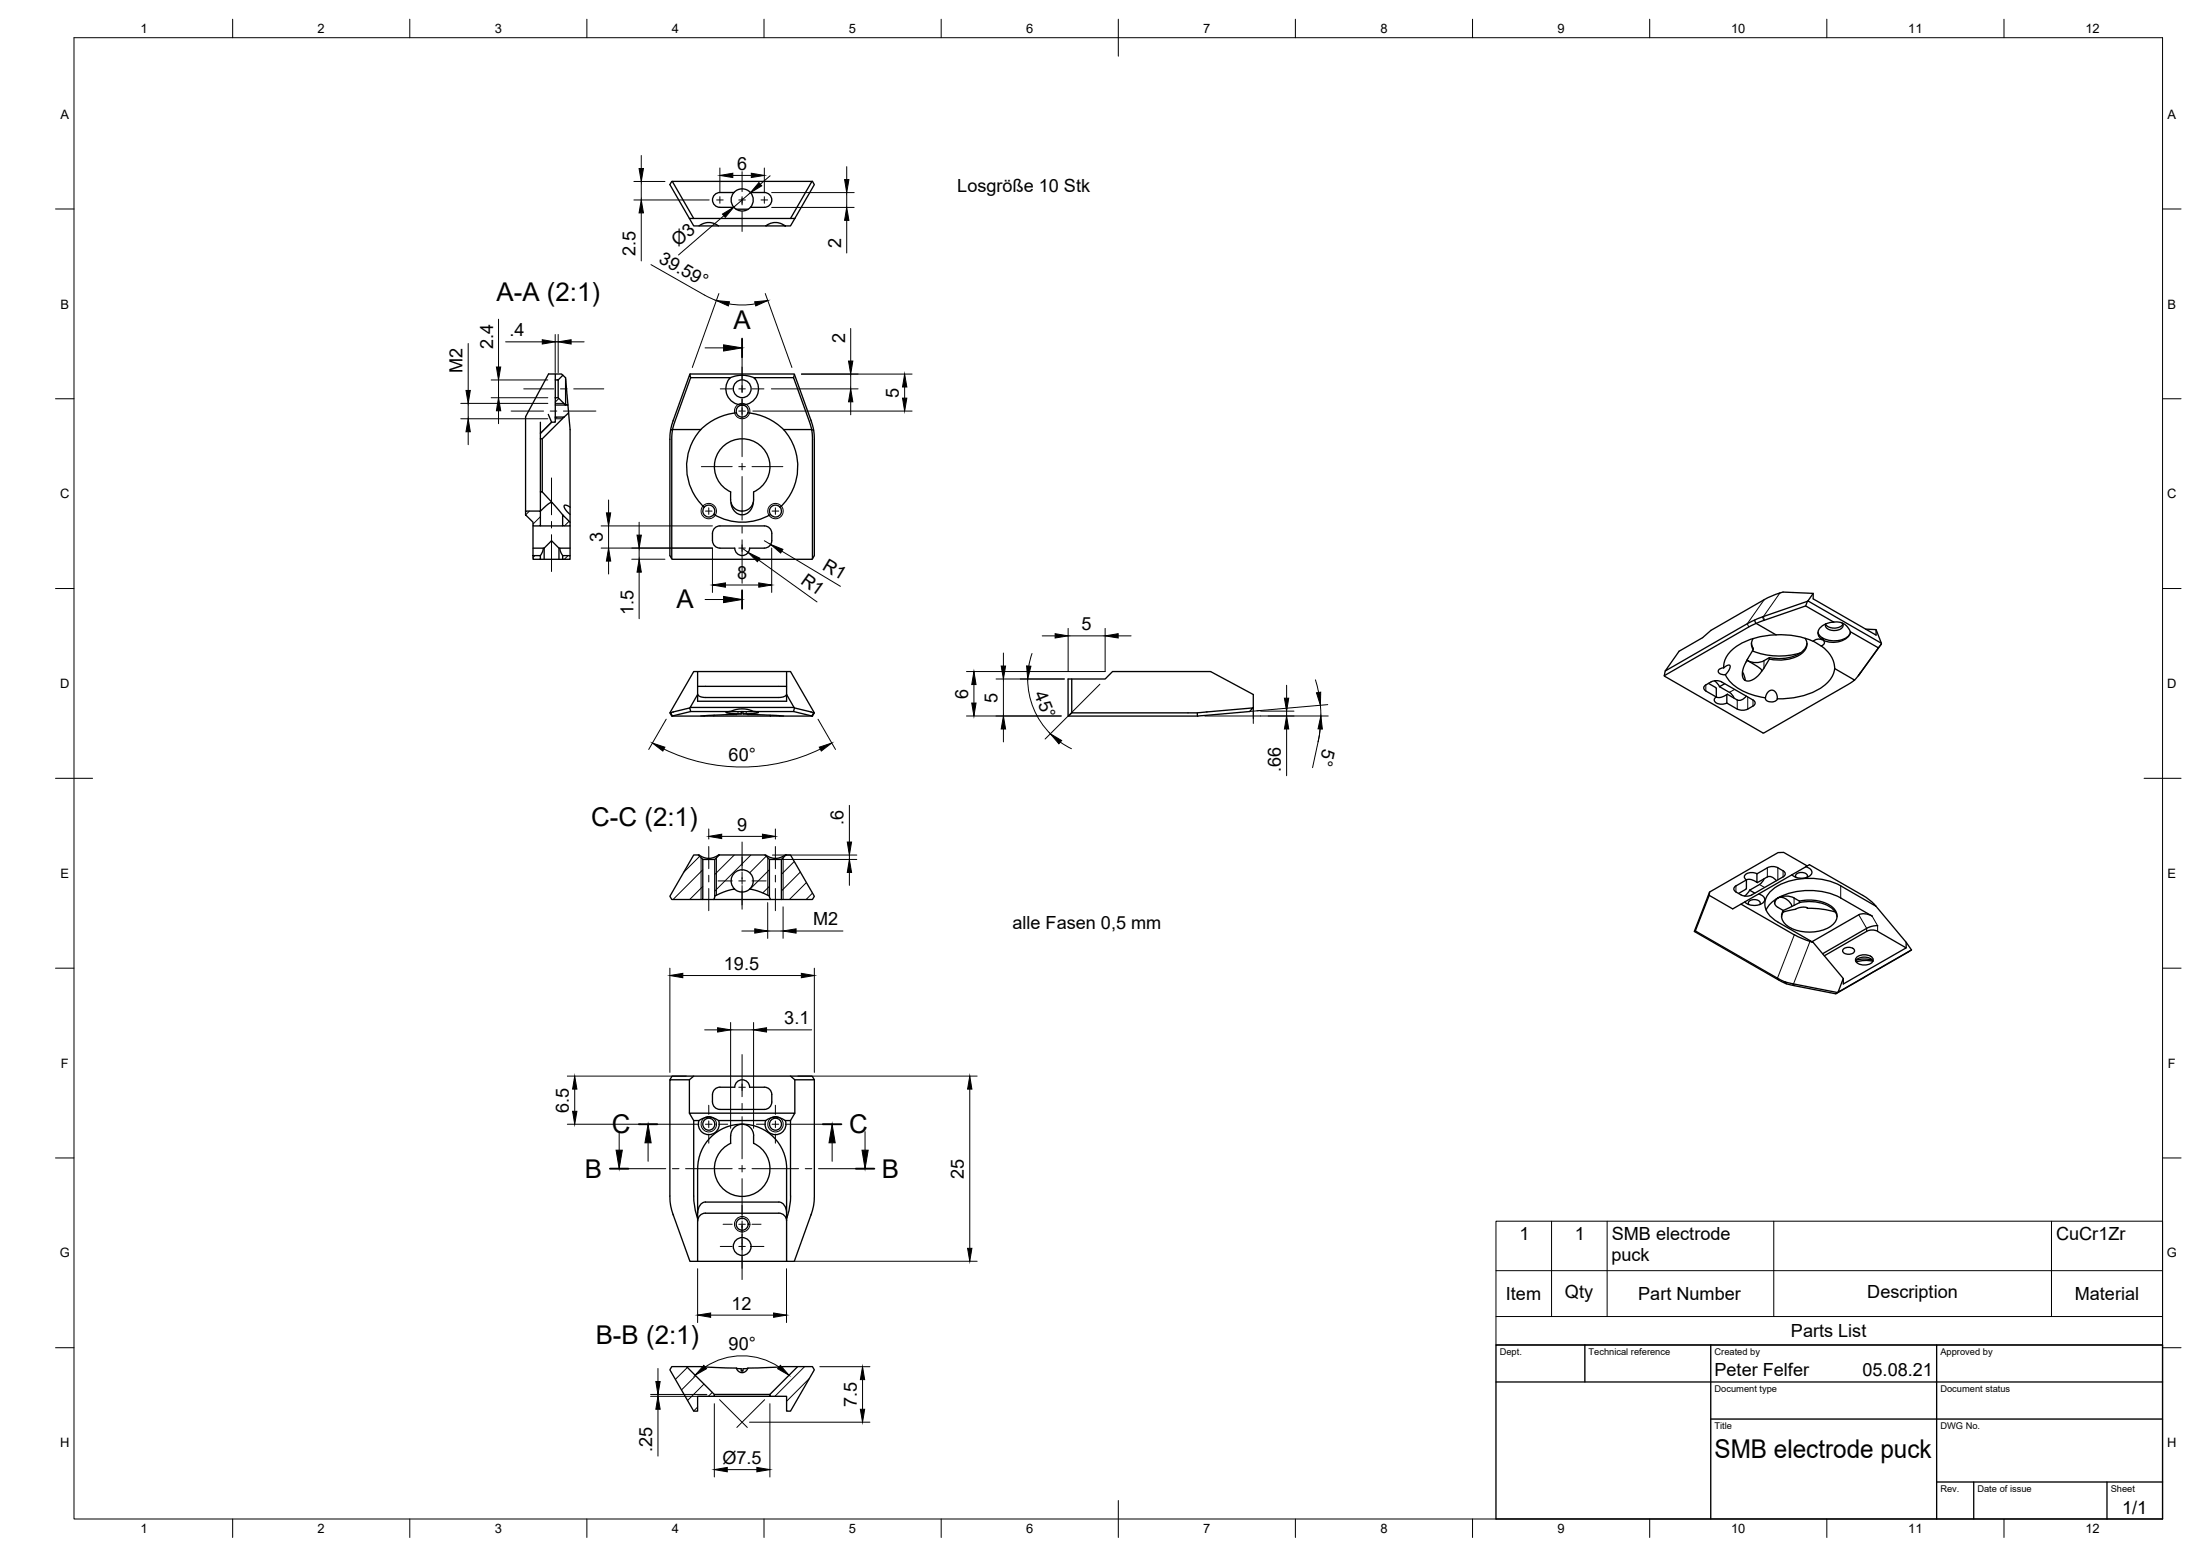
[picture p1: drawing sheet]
<svg xmlns="http://www.w3.org/2000/svg" width="594mm" height="420mm" viewBox="0 0 594 420" stroke-linecap="round" stroke-linejoin="round" font-family="sans-serif">
<!-- layer: Visible -->
<g fill="none" stroke="#000" stroke-width=".36">
<path d="M181.5 49h37.7l-5.7 10M186.2 59l1.1 2h1.4a4.3 4.3 0 0 1 5.3 0h12.8M187.3 59l-5.9-10-.5 .8 5.3 9.2h28.4M198.2 52h-3.8a2 2 0 0 0-2 2 2 2 0 0 0 2 2h3.8M198.7 56.5h3.4M202.6 52h3.8a2 2 0 0 1 2 2 2 2 0 0 1-2 2h-3.8M202.6 52a2.99 2.99 0 0 1 0 4M202.6 52a3 3 0 0 0-4.3-.2 3 3 0 0 0 0 4.3 3 3 0 0 0 4.3-.1M214.6 59l-1.1 2h-1.5a4.3 4.3 0 0 0-5.2 0h5.2M219.2 49l.7 .8-5.3 9.2M188.7 61h5.3M145.9 114v3"/>
<path d="M145.9 118.5v19.5l2.3-2 .9-.3-2.7-2.9M146.4 118.5v14.3h-.5M148.1 111.9l.8 2.1M149.9 101h1.7l.4 .3-1.3 1.3h-.8zM149.9 112.6h2.4l-5.9 5.9h-.5v-1.5l3-3h1zM149.9 107.4h.8l2 2h-2.8zM149.9 109.4v3.2M149.9 102.6v4.8M149.9 101h-1.8l-6.2 11.5v25.5M150.7 102.6v4.8M152 101.3l.7 .7 .7 7.4M152.7 102.3v7.1h.7v.6a1.69 1.69 0 0 1-.3 1.9l-.8 .7"/>
<path d="M153.5 111.5l.1 .1a195.1 195.1 0 0 1 .3 20.9v8.5M186.3 101.1l28.1-.1 4.8 13 .5 2.1M186.5 102l-.2-.9-4.7 12.9-.5 2.1h.5M189.2 116l-7.6 .1-.2 1.9v32.9M189.2 116a15 15 0 0 0 1 21M197.2 102a4.4 4.4 0 0 0-.9 4.6 4.4 4.4 0 0 0 3.9 2.8M198.8 111.5l.5 .7 1 .4 1.1-.4 .6-.7M200.2 109.4h.4M200.2 109.4a1.62 1.62 0 0 0-1.3 2.1 16 16 0 0 0-9.7 4.5M200.6 109.4a1.62 1.62 0 0 1 1.4 2.1 16 16 0 0 1 9.6 4.5M203.6 102h10.7l4.9 14M203.6 102l-3-.7-1.6 .2-1.8 .5h-10.7l-4.9 14"/>
<path d="M203.6 102a4.4 4.4 0 0 1 .9 4.6 4.4 4.4 0 0 1-3.8 2.8M211.6 116l7.6 .1 .2 1.9v32.9l-.2 .1-37.8-.1-.5-.9v-31.7l.2-2.2M211.6 116a15 15 0 0 1-.9 21M214.5 101.1l-.2 .9M219.2 116.1h.5l.2 2.2v31.7l-.5 .9M141.9 138h4v4h-2v-1l-2-2zM149.1 135.7l2.8 3.3M151.9 139l2 2v1h-2zM153.9 137l-1.2-.6a.52 .52 0 0 0-.5 .4 .52 .52 0 0 0 .4 .6l1.3 1.5M190.1 137l1.1-.6 1.1 .3 .7 1-.3 1.2M190.2 137a1.62 1.62 0 0 0 .2 2.3 1.62 1.62 0 0 0 2.3-.4M197.3 132.8v2.3l.3 1.1 1 1.3 1.6 .5 1.5-.2 1.2-1.1 .6-1.4v-2.5"/>
<path d="M197.3 132.8a7.5 7.5 0 0 1-2.8-11.4 7.5 7.5 0 0 1 11.8 0 7.5 7.5 0 0 1-2.8 11.4M197.4 135.7l.3 1.2 .5 1 .9 .8 1.3 .3 1.3-.3 .9-.8 .5-1 .3-1.2M208.1 138.9a1.6 1.6 0 0 0 2.5 .1 1.6 1.6 0 0 0-.6-2.5 1.6 1.6 0 0 0-2.2 1.3l.2 1a12.6 12.6 0 0 1-8.2 2.2l-1.2-.1a15 15 0 0 1-5.8-2M143.9 150h2v1h-2zM143.9 142v8M143.9 148h3M145.9 151h6M145.9 142h6M146.7 148l-.2 1.1-.6 .9M146.9 148l2-2 2 2h3M146.9 148v3M150.9 148v3"/>
<path d="M151.2 148l.2 1 .5 1M151.9 150h2v1h-2zM153.9 142v8M194.4 148h4M198.4 148a2 2 0 0 0 2 2 2 2 0 0 0 2-2M202.4 148h4M206.4 148a2 2 0 0 0 2-2 3.6 3.6 0 0 0-.6-3.4l-.9-.5-.5-.1h-12a2.04 2.04 0 0 0-2 2 3.7 3.7 0 0 0 .6 3.4l.9 .5 .5 .1M471.7 178.3l.3 .1M472 178.4l2.8 1.7a1.19 1.19 0 0 1 .9 1.2M473 173.7l.4 1.8M473.2 175.8a19.7 19.7 0 0 0 12.9 .5M473.4 172.4a2.65 2.65 0 0 0 0 3"/>
<path d="M473.4 175.5l-1.7 2.8-.9 2-.3 1.5 .2 1.2 .7 .8h1.4l1.6-1 1.3-1.5M476.4 161.9l-14.4 8.3-2.2 2-6.4 3.7-3.7 5.3 24.1-13.8M476.4 161.9l2.3-1.1 2.8-.9 8.1 .3v1.5l17 9.8v-1.5M477.8 177.6a5.3 5.3 0 0 1-5.8 .8M477.8 178l-2.1 3.3M477.8 177.6v.4M479.6 171.4a17.2 17.2 0 0 0-12.9 5.2 5.7 5.7 0 0 0-1.2 3.7l-.5 .1a.9 .9 0 0 0-1 .9 .9 .9 0 0 0 1 .8 .94 .94 0 0 0 1.3-.3l.8-1.3a.58 .58 0 0 0-.1-.9 .58 .58 0 0 0-.8 .2l-.8 .5M487.4 172.3a3.1 3.1 0 0 1-1.6 4.7 11.6 11.6 0 0 1-8 1M487.9 173.7a5 5 0 0 1-4.1 3.7l-3.4 .4-2.6-.2M488.1 162.4l-13.5 4.7-.8 .3 .4 1M488.1 162.4l-.5 1.2M488.2 162.3l-.1 .1"/>
<path d="M489.6 173.2a21.6 21.6 0 0 0-10-1.8l-5.4-3-2 .9-22.8 13.2M489.6 160.2l-1.4 2.1 19.8 11.4M489.6 173.1l2.2 1.4M490.9 170.7l.3 .7 .8 .8M491.8 174.4a7.8 7.8 0 0 1 3.6 6.1M492 172.7v-.5l.4 .2v.5M492 172.7a2.27 2.27 0 0 0-2.4 .5M492.4 172.9a.87 .87 0 0 1 .2 1 .87 .87 0 0 1-.8 .5M492.4 172.4a6.5 6.5 0 0 0 6.8-.7l.5-.9a4.8 4.8 0 0 1-5.5 2.6l-1.8-.5M493 168.6a3.1 3.1 0 0 0 4.6 0M495.2 168a3.9 3.9 0 0 1 4.5 2.6l7.5 4.3-6.4 8.7M495.2 168l-7.6-4.4-13.4 4.7"/>
<path d="M495.2 168a4.6 4.6 0 0 0-4.2 2.4 1.98 1.98 0 0 0 1 2.3M497.4 168.2a1.12 1.12 0 0 1 .2 1.2 1.12 1.12 0 0 1-1 .7 3.1 3.1 0 0 1-3.6-.9v-.7M499.7 170.6v.2M503.8 169.9l2.8 .1 1.4 3.9-6.2 8.6M508 173.9l-.8 1M180.9 192.5l6.4-11.2h26.2l6.4 11.2M181.1 192.5h-.2l.5 .9h8.7M186.4 191l-.1 .2M186.5 192.1l-.2-.9-5.2 1.3 .5 .9 4.9-1.3h10.7l1.6-.5 1.4-.2 1.6 .1 1.8 .6M188.4 185.3h24M188.4 181.3v8.1h24v-1.9M188.4 187.5l-2 3.5h28"/>
<path d="M188.4 187.5a1.77 1.77 0 0 0 2.1 .8h19.8a2.17 2.17 0 0 0 2.1-.8M190.2 193.3l-.1 .1M192.7 193.4h15.3M192.8 193.1l-.1 .3h-2.6M196.9 192.2h3.3M197.2 192.1l-1.2 .3 1.3 .3 2.9 .1M198.9 192.9l-.1 .1M200.2 192.8l.1-.7 .3 .1v.6M200.2 192.8l-11 .5M200.6 192.2h3.3M200.6 192.8l11 .5M201.9 192.9l.1 .1"/>
<path d="M203.6 192.1h10.7l4.9 1.3 .5-.9h.2l-.5 .9h-8.7M203.6 192.1h.3M203.9 192.1l.9 .3-1.3 .3-2.9 .1M207.9 193.1l.1 .3M210.6 193.3l-2.6 .1M212.4 181.3v6.2l2 3.5 5.3 1.5M214.5 191.2l-.2 .9M288.5 193.4h34.9l14-1.3 .9-.9-15 1.3v.9M289.4 183.3v9.2h33.9M338.3 191.2l.1-3.7-11.5-6.2h-26.5l-2 2h-10v10.1l1-.9M460.6 185a4 4 0 0 1 3.9-1.1l9.3 5.4a.83 .83 0 0 1-.4 1.3 4 4 0 0 1-3.8 1l-3.3-1.8M460.6 184.9a.86 .86 0 0 0-.5 .8 .86 .86 0 0 0 .5 .9l2.9 1.6"/>
<path d="M461.3 184.5l2 1.1 .2 .3M463 183.8l1.4 1.6M463.5 188.2l1.1 .1 1.7-.7v2.2M463.5 185.9v2.3M463.5 188.2a.95 .95 0 0 0-.6 1.1 .95 .95 0 0 0 1 .7l1.5 .1 .9-.3M464.3 185.4l3 1.8 .9 1.3M465.7 184.6l-1.4 .8M465.9 182.2a12.1 12.1 0 0 0 8.3 5.7l2.5 .5M466.2 187.7l.2-.2 2.7 1.5a2.12 2.12 0 0 0 2.5-1M466.5 187.5l-.2 .1M470.5 181.4l.5 .9 .2 1.4M471.2 183.5l-.1 .1"/>
<path d="M476.7 188.4l.8-1.6a1.46 1.46 0 0 1 1.7-.2 1.46 1.46 0 0 1 .7 1.6v.5M476.7 188.4a1.53 1.53 0 0 0 2.3 1.1l.6-.3 .3-.5M495.4 180.5a8.8 8.8 0 0 1-6.1 6.5 23.2 23.2 0 0 1-9.4 1.7M495.4 180.5l5.4 3.1-1.7 1.2-22.8 13.1-26.9-15.3 .3-1.4M187.3 230.9h1.3l1.2 1.2v10.8h-8.4l-.5-.9zM188.6 230.9h.1a4.6 4.6 0 0 0 5.5 0M189.8 232.1h3.2M194.2 230.9l-1.2 1.2v9.9l2.5-1.2 2.8-.7M194.2 230.9h12.4l1.2 1.2v9.9l-2.5-1.2-2.8-.7M206.6 230.9h.2a4.5 4.5 0 0 0 5.4 0M207.8 232.1h3.2M211 232.1l1.2-1.2h1.3l6.4 11.1-.5 .9h-8.4z"/>
<path d="M468.8 239.2a.86 .86 0 0 0-.6 .8 .86 .86 0 0 0 .6 .8M474.3 238.1l.3 .2M474.4 238.2l-1.7-.7-1 .1-.3 2.5M474.4 236v2.2M474.4 238.2l.2 .1M474.4 235.9a2.61 2.61 0 0 0-3.4 .7l.2 .7 .4 .3-2.8 1.6M476.4 237.3l-1 1.3-2.9 1.8 1.4 .8M477.2 234.3l-2.8 1.7M477.2 236.8l-2.6 1.5M477.3 234.3l1.4-.3a4.9 4.9 0 0 1 3.4 1.8l-.2 .7-.4 .3-8.5 4.9-1.4 .3a4.6 4.6 0 0 1-2.8-1.1M477.3 236.8a2.12 2.12 0 0 1 2.4 1M483.9 236.2l-16 9.2-6.4-3.6"/>
<path d="M485 236.9l-.1-.3a1.85 1.85 0 0 1 2.9-.6l.3 .6-.2 .3M487.6 234.1l-3.7 2.1M487.6 234.1l1-.6 14.4 8.3M487.6 234.1l.6 .1a1.34 1.34 0 0 1 1.1 1.4 1.34 1.34 0 0 1-1.3 1.3 4 4 0 0 1-4.1-.7M488 233.8l-6.4-3.6h-1.5l-18.5 10.7-.1 .9M189.8 242.9h2.9M193 242l-.3 .9h15.3M198.3 240.1l.9 .5 1 .3 1.4-.3 .9-.5M202.5 240a3 3 0 0 0 .1-4.2 3 3 0 0 0-4.3 0 3 3 0 0 0 .1 4.2M207.8 242v.2a.78 .78 0 0 0 1.1 .7h2.1M457.5 251.5l22.8 13.1a10.3 10.3 0 0 0 4.3 1.6l11.1 2.2 20.5-11.9M461.5 241.8l-3.7 9.6 24.1 13.7"/>
<path d="M461.6 240.9l-4.1 10.6 .3-.1M470.1 244.1l14.4 8.3M471.4 240.1l-1.9 1.2M472.3 244.3l-.2-.3a1.85 1.85 0 0 1 3-.6l.2 .6-.1 .3M472.5 240.4l-1.4 1.6M474.9 241.4l.5 .2a1.34 1.34 0 0 1 1.1 1.4 1.34 1.34 0 0 1-1.2 1.2 4 4 0 0 1-4.2-.7M480.1 242.5a1.92 1.92 0 0 0-.9 1.5M480.1 242.5l1-.2a3.3 3.3 0 0 1 2.7 2.5M480.1 245l1.4 .9M480.1 242.5a18.8 18.8 0 0 1 17 0l8.4 4.9-1.2-.5a3.4 3.4 0 0 0-2.3 .1l-12.7 7.3M480.1 242.5l-1.8 1.2-1.4 2M481.5 245.9v.4"/>
<path d="M481.6 246.2l-.5 1.4M483.8 244.8l-2.3 1.1M484.5 242.5l1.4 .8M484.5 242.5a4.3 4.3 0 0 0-5.2 .8 1.35 1.35 0 0 0 .8 1.7M484.6 252.4l4.2 1.8M485.9 243.7l-2.1 1.1M485.9 243.3v.4M485.9 243.3a10.3 10.3 0 0 1 9.5 2.3 3.1 3.1 0 0 1-1.5 4.8 11.2 11.2 0 0 1-11.7-.8 2.8 2.8 0 0 1-.6-3.8M485.9 243.7a10.4 10.4 0 0 1 9.4 2.2l.8 1.7M488 245.2l.1 .1M488.1 245.3l-.6-.3h-1.1l-1.5 .5-3.4 .8M488.1 245.3a24.5 24.5 0 0 1 7.5 1"/>
<path d="M489.6 254.5l8.2 9.7v1.5l16.9-9.8-7.7-4.4-.9-.3h-1.1l-.9 .3-11.5 6.6M497.7 256.3a2.1 2.1 0 0 1 3.1 .3 1.4 1.4 0 0 1-1.9 1.1 .98 .98 0 0 1-1-.3 .98 .98 0 0 1-.2-1.1zM501.1 259.5a3.1 3.1 0 0 1 4.7 0M501.2 259.3l2.6-.3 1.8 .3M501.3 258.5a3.3 3.3 0 0 1 4.5 .3 1.5 1.5 0 0 1-1.8 1.7l-.6 .1a2.12 2.12 0 0 1-2.4-1.4zM503 241.8l1.7 1.1 1.9 1.8-9.5-5.5a18.4 18.4 0 0 0-18.1 .7 4.8 4.8 0 0 0 0 8.4l10.6 6.2-.8-.3M505.7 259.6l-2.5-.2-1.9 .4M506.6 244.7l8.1 9.7 1.5 2.1M507 250l-1.4 .1-1.5 .6-11.9 6.8M514.7 254.4v1.5M516.2 256.5l-19.9 11.4 1.5-3.7M482.3 265.6l-.4-.5 14.3 2.9"/>
<path d="M496.2 268l-.5 .4M496.3 267.9l-.1 .1M186.2 291.6l1.1-1h26.2l1.1 1v9M186.2 291.6h-5.3v31.4a13.6 13.6 0 0 0 .9 5.1l4.6 12.5h26M186.2 291.6v9M187.3 290.6h-5.8l-.6 1M194.4 293.6h4a2 2 0 0 1 2-2 2 2 0 0 1 2 2h4M194.4 293.6a2.04 2.04 0 0 0-2 2 3.7 3.7 0 0 0 .6 3.4l1.4 .6h12a2 2 0 0 0 2-2 3.6 3.6 0 0 0-.6-3.5l-.9-.5h-.5M213.5 290.6h5.7l.7 1h-5.3M219.9 291.6v31.4a13.6 13.6 0 0 1-.9 5.1l-4.6 12.5h-2v-11.5M187.3 302.6v21.1l.3 2.2 .5 2.2M188.4 315.6v13.5l-.3-1"/>
<path d="M188.4 315.6a12 12 0 0 1 12-12 12 12 0 0 1 12 12M194 302.6a2.83 2.83 0 0 1-2.6 3.8 2.83 2.83 0 0 1-2.6-3.8M197.3 306.7v2.1M197.3 308.7a7.5 7.5 0 0 0-2.8 11.5 7.5 7.5 0 0 0 11.8 0 7.5 7.5 0 0 0-2.8-11.5M197.3 306.7a3.1 3.1 0 0 1 3.1-3.1 3.1 3.1 0 0 1 3.1 3.1M203.5 306.7v2.1M206.8 302.6a4.3 4.3 0 0 1 5.2 0M206.8 302.6h-12.8a4.3 4.3 0 0 0-5.3 0h-1.4l-1.1-2h28.4l-1.1 2h-1.5M212.1 302.6a2.83 2.83 0 0 1-2.7 3.8 2.83 2.83 0 0 1-2.6-3.8M212.4 315.6v13.5l.3-1M213.5 302.6v21.1l-.3 2.2-.5 2.2M188.4 329.1v11.5"/>
<path d="M188.4 327.5a2.69 2.69 0 0 1 2.1-2.9h19.8a2.58 2.58 0 0 1 2.1 2.9M190.5 327.6h19.8M190.5 327.6a2.11 2.11 0 0 0-2.1 2.1M210.3 327.6a2.11 2.11 0 0 1 2.1 2.1M181.4 369h4l7.5 7.5v.5h-4.5v4h-1.1l-6.4-11.1zM185.4 369l13.5 .4M192.9 377h15M192.9 376.5h15M198.8 369.4l.5 .8 1 .4 .9-.2 .8-1M198.9 369.5l1.3 .1 .1 .6h.3v-.6l1.3-.1M215.4 369h4l.5 .9-6.4 11.1h-1.1v-4h-4.5v-.5zM215.4 369l-13.4 .4"/>
<circle cx="200.4" cy="105" r="2.4"/>
<circle cx="191.4" cy="303.6" r="1.62"/>
<circle cx="209.4" cy="303.6" r="1.62"/>
<circle cx="200.4" cy="336.6" r="2.4"/>
<circle cx="200.4" cy="330.6" r="1.62"/>
</g>
<!-- layer: Visible Narrow -->
<g fill="none" stroke="#000" stroke-width=".27">
<path d="M149.9 113.1h2M149.9 108.9h2.4M152.7 109.2h.7M198.4 111.5a2.02 2.02 0 0 1 1.7-2.6h.6a2.06 2.06 0 0 1 1.7 2.6M198.4 111.5l.8 1.2 1.1 .4 1.3-.4 .8-1.2M189.8 136.7l1.3-.7 1.2 .2 .9 .9 .3 1.2a2.08 2.08 0 0 1-2.9 1.6 2.08 2.08 0 0 1-.8-3.2zM207.8 136.7l1.1-.7 1.3 .1a2.08 2.08 0 0 1 1 2.9 2.08 2.08 0 0 1-3 .7 2.08 2.08 0 0 1-.4-3zM476 166.6l.2 .9M476.3 178.4v2M476.4 161.9l-4.6 6.5 .4 .9M480.6 160.1l-4.4 6.4 .3 1M199.3 192.2v.6"/>
<path d="M201.5 192.2v.6M460.6 185v1.6M468.4 186.2l-1.4 .8M469.1 189v2.5M472 188.2v3.3M473.4 189v1.6M502.5 181.6l-.6 .7M189.3 231.6v11.3M193.5 231.6v10.1M207.3 231.6v10.1M211.5 231.6v11.3M468.8 239.2v1.7"/>
<path d="M475.1 238.8l1.4 .8M477.2 234.3v2.5M480.1 234.3v3.3M481.5 235.1v1.7M497.1 239.2v3.3M484.5 242.5v2M484.5 252.4l-4.5 11.7 .3 .5M488.8 254.2l-4.5 11.5 .3 .5M501.9 247l2.2 3.7v.8M505.5 247.4l1.5 2.6v1.5M484.1 265.6l.3 .5"/>
<circle cx="191.4" cy="303.6" r="2.08"/>
<circle cx="209.4" cy="303.6" r="2.08"/>
<circle cx="200.4" cy="330.6" r="2.09"/>
</g>
<!-- layer: TitleBlock -->
<path d="M404 363.2h180v47h-180zM404 373.2h180M428 363.2v10M462 363.2v47M523 363.2v47M462 383.2h122M523 400.2h61M533 400.2v10M569 400.2v10" fill="none" stroke="#000" stroke-width=".36"/>
<!-- layer: Parts Lists -->
<path d="M404 329.8h180v33.4h-180zM419 329.8v25.7M434 329.8v25.7M479 329.8v25.7M554 329.8v25.7M404 355.5h180M404 343.1h180" fill="none" stroke="#000" stroke-width=".27"/>
<!-- layer: Smart Centers -->
<g fill="none" stroke="#000" stroke-width=".27">
<path d="M193.5 54h1.8M194.4 53.1v1.8M199.5 54h1.8M200.4 46.4v5.4M200.4 53.1v2.2M200.4 57.1v5.4M205.5 54h1.8M206.4 53.1v1.8M200.4 93.9v12.1M138 111h8.8M141.4 105h8.2M148.6 111h1.8"/>
<path d="M151.3 105h1.8M152.1 111h8.8M154.9 105h8.1M194.5 105h3.2M199.5 111h1.8M199.5 105h1.8M200.4 107.7v15.6M203.1 105h3.2M148.9 129.1v9.9M189.4 126h8.3M190.5 138h1.8M191.4 137.1v1.8"/>
<path d="M199.5 126h1.8M200.4 125.1v1.8M200.4 128.7v11.7M203.1 126h8.3M208.5 138h1.8M209.4 137.1v1.8M148.9 140.8v1.8M148.9 144.4v9.9M199.5 148h1.8M200.4 142.2v1.8M200.4 145.8v11.7M191.4 228.6v6"/>
<path d="M191.4 236.3v1.8M191.4 239.9v6M193.9 237.9h3.8M199.5 237.9h1.8M200.4 227.4v7.8M200.4 235.5v3.3M200.4 239.1v6.4M203.1 237.9h3.8M209.4 228.6v6M209.4 236.3v1.8M209.4 239.9v6M191.4 298.5v2.4"/>
<path d="M199.5 293.6h1.8M200.4 284.8v11.3M200.4 297.9v1.8M209.4 298.5v2.4M167.2 315.6h12.6M175 303.6h13.7M181.6 315.6h1.7M185.1 315.6h12.6M190.5 303.6h1.8M191.4 302.7v1.8M191.4 306.3v2.4M194.1 303.6h2.4"/>
<path d="M199.5 315.6h1.8M200.4 301.5v11.4M200.4 314.7v1.8M200.4 318.3v10.9M203.1 315.6h12.5M204.3 303.6h2.4M208.5 303.6h1.8M209.4 302.7v1.8M209.4 306.3v2.4M212.1 303.6h12.6M217.4 315.6h1.8M221 315.6h12.6"/>
<path d="M194.5 336.6h3.2M195.3 330.6h2.4M199.5 336.6h1.8M199.5 330.6h1.8M200.4 329.7v15.8M203.1 336.6h3.2M203.1 330.6h2.4"/>
</g>
<!-- layer: Edge Extensions -->
<path d="M325.4 193.3h15M338.4 191v4.3M340.4 191.9l-3 .2M194.3 378l7.5 7.4M206.5 378l-7.5 7.4" fill="none" stroke="#000" stroke-width=".27"/>
<!-- layer: FD_Dimensions -->
<g fill="none" stroke="#000" stroke-width=".27">
<path d="M171.2 54h20.3M171.2 49h8.4M173.2 42v3.5M173.2 49v5M173.2 57.5v13M194.4 45.4v6.6M195.5 58.3l-12.3 10.6M197.9 47.4h5M202.6 52l-4.5 4M206.4 45.4v6.6M208 47.5l-2.7 2.2M208.4 52h22.3"/>
<path d="M208.4 56h22.3M228.6 45v3.5M228.6 52v4M228.6 59.5v8.8M175.8 71.5l15 8.5 2.7 1.1M194.1 79.3l-7.2 19.9M206.7 79.3l7.1 19.9M126.4 92.8v12.6M134.6 86.2v12.9M136.5 92.3h9.9M149.9 90.3v10.3M149.9 92.3h.8"/>
<path d="M150.7 90.3v10.3M154.2 92.3h3.5M196.8 82a20.5 20.5 0 0 0 7.2 0M229.7 88.7v8.8M124.4 113.1h23.5M124.4 108.9h23.5M126.4 108.9v4.2M126.4 116.6v3.5M132.6 107.4h15.3M132.6 102.6h15.3M134.6 102.6v4.8M134.6 110.9v3.5"/>
<path d="M203.3 111h43M208.3 105h23.4M216.4 101h29.9M229.7 101v4M229.7 108.5v3.5M244.3 104.5v3M164.3 135v3.5M162.3 148h30.1v12M162.3 142h30.1M164.3 142v6M164.3 151.5v3.5M170.6 151h9"/>
<path d="M172.6 141v3.5M172.6 148v3M172.6 154.5v12.6M195.9 158h9M200.4 148l1.6 1.2M204.9 151.2l15.7 11.3M206.4 146l1.7 1M208.4 148v12M211.1 148.8l15.8 9.5M271 176.3v3.6M278.7 176.5l-.9 3.3M281.4 171.7h3.5"/>
<path d="M288.4 169.7v11.6M288.4 171.7h10M298.4 169.7v11.6h-37.4M301.9 171.7h3.5M179.9 194.2l-4.7 8.2M220.9 194.2l4.7 8.2M261 193.3h25.6M263 184.8v5M269 183.3h18.4M271 183.3v10M271 196.9v3.4M277.5 183.3a20.9 20.9 0 0 0 6.1 14.8"/>
<path d="M297 184.8l-14.8 14.8M340.4 192h9M340.4 193.3h18.3M347.4 185v3.5M347.4 192v1.3M347.4 196.9v12.6M355.2 183.6l.9 3.4M356.6 190.4v4.7l-.7 5.2 .6-3.5M358.5 190.3l-19.1 1.6M179.3 202.3a48.4 48.4 0 0 0 42.2 0M229.4 217.5v9.9M286.3 200.4l3 1.8"/>
<path d="M355.9 200.3l-1.5 7M191.4 223.8v2.8M194.9 225.8h11M208.6 230.9h22.8M209.4 223.8v2.8M209.8 232.1h21.6M229.4 230.9v1.2M229.4 235.6v3.5M200.3 251.4h3.5M207.3 243.7v9.7M207.3 251.4h4.2M211.5 244.9v8.5"/>
<path d="M215 251.4h12.6M180.9 261.4v28.2M184.4 263.4h32M190.3 278.1h3.5M197.3 276.1v28.6M197.3 278.1h6.2M203.5 276.1v28.6M207 278.1h12.2M219.9 261.4v28.2M153.2 290.6h32.1M155.2 294.1v6M215.5 290.6h48.4"/>
<path d="M261.9 294.1v43M153.2 303.6h19.8M188.4 342.6v14.5M191.9 355.1h17M212.4 342.6v14.5M214.4 340.6h49.5M175.7 376.5h15.2M175.7 377h15.2M177.7 369.5v3.5M177.7 376.5v.5M190.4 369.1a17.9 17.9 0 0 1 20 0M192.9 379v19.8"/>
<path d="M207.9 379v19.8M221.4 369h13.5M232.9 372.5v8M177.7 380.5v12.7M196.4 396.8h8M202.4 384h32.5"/>
</g>
<g fill="#000" stroke="#000" stroke-width=".27">
<path d="M172.6 45.5h1.2l-.6 3.5zM173.2 54l.6 3.5h-1.2zM195.1 57.8l3-1.8-2.2 2.7zM194.4 47.4l3.5-.6v1.1zM202.9 46.8l3.5 .6-3.5 .5zM204.9 49.3l.8 .9-3.1 1.8zM228.1 48.5h1.1l-.6 3.5zM228.6 56l.6 3.5h-1.1zM134 99.1h1.2l-.6 3.5zM146.4 91.7l3.5 .6-3.5 .6zM150.7 92.3l3.5-.6v1.2zM193.4 81.2l3.6 .3-.3 1.1z"/>
<path d="M203.8 81.5l3.5-.3-3.2 1.4zM229.1 97.5h1.2l-.6 3.5zM126.4 113.1l.6 3.5h-1.2zM125.8 105.4h1.2l-.6 3.5zM134.6 107.4l.6 3.5h-1.2zM229.7 105l.6 3.5h-1.2zM243.7 107.5h1.2l-.6 3.5zM244.3 101l.6 3.5h-1.2zM163.7 138.5h1.2l-.6 3.5zM164.3 148l.6 3.5h-1.2zM172 144.5h1.2l-.6 3.5zM172.6 151l.6 3.5h-1.2z"/>
<path d="M192.4 158l3.5-.6v1.2zM204.9 157.4l3.5 .6-3.5 .6zM202 149.2l3.2 1.5-.7 1zM208.1 147l3.3 1.3-.6 1zM270.4 179.9h1.1l-.5 3.4zM277.2 179.8l1.2 .1-.9 3.4zM284.9 171.1l3.5 .6-3.5 .6zM298.4 171.7l3.5-.6v1.2zM263 181.3l.6 3.5h-1.2zM262.4 189.8h1.2l-.6 3.5zM271 193.3l.5 3.6h-1.1zM346.8 188.5h1.2l-.6 3.5z"/>
<path d="M347.4 193.3l.6 3.6h-1.2zM356.7 193.3l.4 3.6-1.2-.1zM355.5 187.1l1.1-.2v3.5zM176.2 200.6l3.3 1.2-.5 1zM221.2 201.8l3.4-1.2-2.8 2.2zM283.6 198.1l3.1 1.9-.8 .9zM191.4 225.8l3.5-.5v1.1zM205.9 225.3l3.5 .5-3.5 .6zM229.4 232.1l.6 3.5h-1.2zM228.8 227.4h1.2l-.6 3.5zM203.8 250.8l3.5 .6-3.5 .6zM211.5 251.4l3.5-.6v1.2z"/>
<path d="M180.9 263.4l3.5-.6v1.2zM193.8 277.5l3.5 .6-3.5 .6zM203.5 278.1l3.5-.6v1.2zM216.4 262.8l3.5 .6-3.5 .6zM155.2 290.6l.6 3.5h-1.2zM261.9 290.6l.5 3.5h-1.1zM154.6 300.1h1.2l-.6 3.5zM261.3 337.1h1.1l-.5 3.5zM188.4 355.1l3.5-.6v1.2zM208.9 354.5l3.5 .6-3.5 .6zM177.1 373h1.2l-.6 3.5zM190.1 368.7l.7 .9-3.1 1.7z"/>
<path d="M210.7 368.7l2.4 2.6-3.1-1.7zM232.9 369l.6 3.5h-1.2zM177.7 377l.6 3.5h-1.2zM192.9 396.8l3.5-.6v1.2zM204.4 396.2l3.5 .6-3.5 .6zM232.3 380.5h1.2l-.6 3.5z"/>
</g>
<!-- layer: Hatching -->
<g fill="none" stroke="#000" stroke-width=".27">
<path d="M149 114l-3.1 3.1M150.4 112.6l-.5 .5M150.9 107.6l-1 1M143 138l-1.1 1M145.9 139.5l-2 2M144.4 150l-.5 .5M153.4 150l-1 1M153.7 140.8l-1.3 1.2M188.9 231.2l-4.3 4.3M189.8 234.9l-8 8M189.8 239.4l-3.5 3.5M198.2 239.9l-.2 .2"/>
<path d="M198.3 230.9l-5.3 5.2M202.8 230.9l-9.8 9.7M206.9 231.2l-4.5 4.5M207.8 234.8l-5.3 5.3M207.8 239.3l-1.8 1.8M214.5 232.6l-3.5 3.5M216.1 235.5l-5.1 5.1M217.8 238.3l-4.6 4.6M219.4 241.2l-1.7 1.7M185.6 369.3l-3.2 3.2M187.9 371.5l-3.9 3.8M188.4 379.9l-1.1 1.1"/>
<path d="M190.1 373.7l-4.4 4.5M192.3 376l-1 1M217.3 369l-8 8M218.5 372.2l-6.1 6.2"/>
</g>
<!-- layer: Section Lines -->
<path d="M200.4 91.4v5.1M200.4 159.4v5M164.7 315.6h5M172.5 303.6h5M222.2 303.6h5M231.1 315.6h5" fill="none" stroke="#000" stroke-width=".51"/>
<path d="M190.4 93.9h5M190.4 161.9h5M167.2 305.6v5M175 308.6v5M224.7 308.6v5M233.6 305.6v5" fill="none" stroke="#000" stroke-width=".27"/>
<path d="M195.4 93.1l5 .8-5 .9zM195.4 161.1l5 .8-5 .8zM166.4 310.6h1.6l-.8 5zM175 303.6l.8 5h-1.6zM224.7 303.6l.8 5h-1.6zM232.8 310.6h1.6l-.8 5z" fill="#000" stroke="#000" stroke-width=".27"/>
<!-- layer: Border -->
<g fill="none" stroke="#000" stroke-width=".27">
<path d="M20 10.2h564v400h-564zM62.8 5.2v5M110.7 5.2v5M158.5 5.2v5M206.3 5.2v5M254.1 5.2v5M302 5.2v10M349.8 5.2v5M397.6 5.2v5M445.5 5.2v5M493.3 5.2v5M541.1 5.2v5"/>
<path d="M15 56.4h5M584 56.4h5M15 107.7h5M584 107.7h5M15 158.9h5M584 158.9h5M15 210.2h10M579 210.2h10M15 261.4h5M584 261.4h5M15 312.7h5M584 312.7h5"/>
<path d="M15 363.9h5M584 363.9h5M62.8 410.2v5M110.7 410.2v5M158.5 410.2v5M206.3 410.2v5M254.1 410.2v5M302 405.2v10M349.8 410.2v5M397.6 410.2v5M445.5 410.2v5M493.3 410.2v5"/>
<path d="M541.1 410.2v5"/>
</g>
<g font-size="7">
<text x="134.1" y="81.3">A-A (2:1)</text>
<text x="198.1" y="88.9">A</text>
<text x="182.6" y="164.2">A</text>
<text x="159.7" y="223">C-C (2:1)</text>
<text x="165.2" y="306.1">C</text>
<text x="229.3" y="306.1">C</text>
<text x="157.9" y="318.1">B</text>
<text x="238.1" y="318.1">B</text>
<text x="160.9" y="363">B-B (2:1)</text>
<text x="463" y="393.7">SMB electrode puck</text>
</g>
<g font-size="4.9">
<text x="199.1" y="45.8">6</text>
<text x="258.5" y="51.9">Losgröße 10 Stk</text>
<text x="171.6" y="69.1" transform="rotate(-90 171.6 69.1)">2.5</text>
<text x="177.7" y="70.7" transform="rotate(30 177.7 70.7)">39.59°</text>
<text x="183.1" y="66.8" transform="rotate(-41 183.1 66.8)">Ø3</text>
<text x="227.2" y="67" transform="rotate(-90 227.2 67)">2</text>
<text x="133.1" y="94.3" transform="rotate(-90 133.1 94.3)">2.4</text>
<text x="137.6" y="90.8">.4</text>
<text x="228.2" y="92.6" transform="rotate(-90 228.2 92.6)">2</text>
<text x="124.9" y="100.8" transform="rotate(-90 124.9 100.8)">M2</text>
<text x="242.7" y="107.4" transform="rotate(-90 242.7 107.4)">5</text>
<text x="162.8" y="146.3" transform="rotate(-90 162.8 146.3)">3</text>
<text x="221.8" y="153.5" transform="rotate(31 221.8 153.5)">R1</text>
<text x="199" y="156.4">8</text>
<text x="215.9" y="157.3" transform="rotate(36 215.9 157.3)">R1</text>
<text x="171" y="166.1" transform="rotate(-90 171 166.1)">1.5</text>
<text x="292.1" y="170.1">5</text>
<text x="261.4" y="188.7" transform="rotate(-90 261.4 188.7)">6</text>
<text x="269.4" y="189.7" transform="rotate(-90 269.4 189.7)">5</text>
<text x="279.2" y="187.5" transform="rotate(67 279.2 187.5)">45°</text>
<text x="357.2" y="201.9" transform="rotate(102 357.2 201.9)">5°</text>
<text x="196.8" y="205.6">60°</text>
<text x="345.9" y="208.4" transform="rotate(-90 345.9 208.4)">.66</text>
<text x="199" y="224.3">9</text>
<text x="227.8" y="222.8" transform="rotate(-90 227.8 222.8)">.6</text>
<text x="219.6" y="249.9">M2</text>
<text x="273.4" y="250.8">alle Fasen 0,5 mm</text>
<text x="195.5" y="261.9">19.5</text>
<text x="211.8" y="276.5">3.1</text>
<text x="153.6" y="300.5" transform="rotate(-90 153.6 300.5)">6.5</text>
<text x="260.3" y="318.3" transform="rotate(-90 260.3 318.3)">25</text>
<text x="410.3" y="334.8">1</text>
<text x="425.3" y="334.8">1</text>
<text x="435.3" y="334.8">SMB electrode</text>
<text x="555.2" y="334.8">CuCr1Zr</text>
<text x="435.1" y="340.6">puck</text>
<text x="197.5" y="353.6">12</text>
<text x="406.7" y="351">Item</text>
<text x="422.6" y="350.6">Qty</text>
<text x="442.4" y="351">Part Number</text>
<text x="504.2" y="350.6">Description</text>
<text x="560.3" y="351">Material</text>
<text x="196.8" y="364.6">90°</text>
<text x="483.6" y="361.1">Parts List</text>
<text x="463" y="371.7">Peter Felfer</text>
<text x="502.9" y="371.7">05.08.21</text>
<text x="231.4" y="379.9" transform="rotate(-90 231.4 379.9)">7.5</text>
<text x="176.1" y="392.1" transform="rotate(-90 176.1 392.1)">.25</text>
<text x="195.1" y="395.2">Ø7.5</text>
<text x="573.1" y="408.8">1/1</text>
</g>
<g font-size="3.5">
<text x="37.9" y="8.9">1</text>
<text x="85.8" y="8.9">2</text>
<text x="133.6" y="8.9">3</text>
<text x="181.4" y="8.9">4</text>
<text x="229.3" y="8.9">5</text>
<text x="277.1" y="8.9">6</text>
<text x="324.9" y="8.9">7</text>
<text x="372.7" y="8.9">8</text>
<text x="420.6" y="8.9">9</text>
<text x="467.4" y="8.9">10</text>
<text x="515.3" y="8.9">11</text>
<text x="563.1" y="8.9">12</text>
<text x="16.3" y="32">A</text>
<text x="585.3" y="32">A</text>
<text x="16.3" y="83.3">B</text>
<text x="585.3" y="83.3">B</text>
<text x="16.2" y="134.6">C</text>
<text x="585.2" y="134.6">C</text>
<text x="16.2" y="185.8">D</text>
<text x="585.2" y="185.8">D</text>
<text x="16.3" y="237">E</text>
<text x="585.3" y="237">E</text>
<text x="16.4" y="288.3">F</text>
<text x="585.4" y="288.3">F</text>
<text x="16.1" y="339.6">G</text>
<text x="585.1" y="339.6">G</text>
<text x="16.2" y="390.8">H</text>
<text x="585.2" y="390.8">H</text>
<text x="37.9" y="413.9">1</text>
<text x="85.8" y="413.9">2</text>
<text x="133.6" y="413.9">3</text>
<text x="181.4" y="413.9">4</text>
<text x="229.3" y="413.9">5</text>
<text x="277.1" y="413.9">6</text>
<text x="324.9" y="413.9">7</text>
<text x="372.7" y="413.9">8</text>
<text x="420.6" y="413.9">9</text>
<text x="467.4" y="413.9">10</text>
<text x="515.3" y="413.9">11</text>
<text x="563.1" y="413.9">12</text>
</g>
<g font-size="2.5">
<text x="405" y="366">Dept.</text>
<text x="429" y="366">Technical reference</text>
<text x="463" y="366">Created by</text>
<text x="524" y="366">Approved by</text>
<text x="463" y="376">Document type</text>
<text x="524" y="376">Document status</text>
<text x="463" y="386">Title</text>
<text x="524" y="386">DWG No.</text>
<text x="524" y="403">Rev.</text>
<text x="534" y="403">Date of issue</text>
<text x="570" y="403">Sheet</text>
</g>
</svg>
